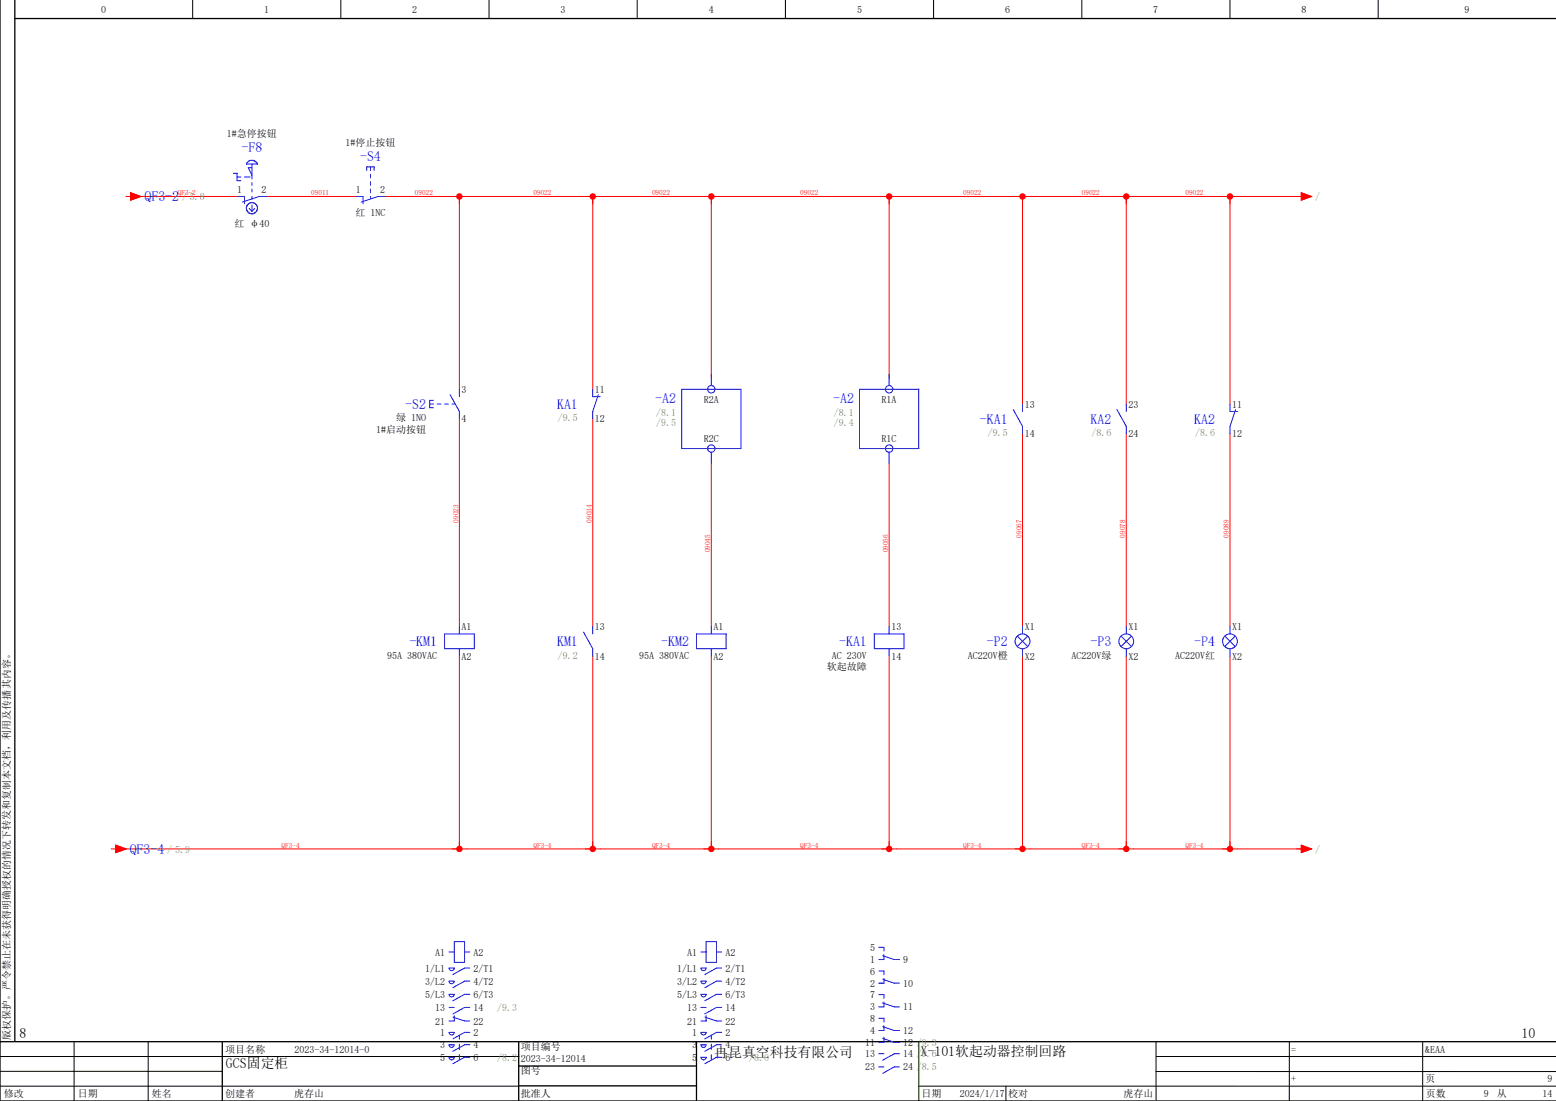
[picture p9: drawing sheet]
<svg xmlns="http://www.w3.org/2000/svg" width="420mm" height="297mm" viewBox="0 0 420 297" stroke-linecap="round" stroke-linejoin="round" font-family="sans-serif">
<g fill="none" stroke="#000" stroke-width=".27">
<path d="M52 0v5M92 0v5M132 0v5M172 0v5M212 0v5M252 0v5M292 0v5M332 0v5M372 0v5M0 293h140M0 285h140M0 289h60"/>
<path d="M20 281v16M40 281v16M248 281.1v15.9M248.1 293h171.9M271.5 293v4M312 281.2l.1 15.5M312 289l107.9 .1M348 281v15.9M384 281.2v15.6M420 285h-108"/>
</g>
<path d="M4 0v281M0 0v297h420M4 5h416M0 281h420M60 281v16M140 287.6h48M140 281v15.8M140.1 292.9h47.9M188 281v16" fill="none" stroke="#000" stroke-width=".35"/>
<g fill="none" stroke="#f00" stroke-width=".27">
<path d="M36 53h28M72 53h24M104 53h20v52M126 53h34v52M162 53h30v49M194 53h46v49M242 53h34v56M278 53h26v56M306 53h26v56M334 53h18M124 113v56M160 113v56"/>
<path d="M276 117v52M304 117v52M332 117v52M192 125v44M240 125v44M124 177v52h-92M160 177v52M192 177v52h-66M240 177v52h-46M276 177v52h-34M304 177v52h-26M332 177v52h-26"/>
<path d="M334 229h18"/>
</g>
<circle cx="160" cy="229" r=".88" fill="#f00"/>
<path d="M122 53h4M124 53v2" fill="none" stroke="#f00" stroke-width=".27"/>
<circle cx="124" cy="53" r=".88" fill="#f00"/>
<path d="M190 229h4M192 227v2" fill="none" stroke="#f00" stroke-width=".27"/>
<circle cx="192" cy="229" r=".87" fill="#f00"/>
<path d="M238 53h4M240 53v2" fill="none" stroke="#f00" stroke-width=".27"/>
<circle cx="240" cy="53" r=".88" fill="#f00"/>
<path d="M122 229h4M124 227v2" fill="none" stroke="#f00" stroke-width=".27"/>
<circle cx="124" cy="229" r=".87" fill="#f00"/>
<path d="M158 53h4M160 53v2" fill="none" stroke="#f00" stroke-width=".27"/>
<circle cx="160" cy="53" r=".88" fill="#f00"/>
<path d="M190 53h4M192 53v2" fill="none" stroke="#f00" stroke-width=".27"/>
<circle cx="192" cy="53" r=".88" fill="#f00"/>
<path d="M238 229h4M240 227v2" fill="none" stroke="#f00" stroke-width=".27"/>
<circle cx="240" cy="229" r=".87" fill="#f00"/>
<path d="M274 53h4M276 53v2" fill="none" stroke="#f00" stroke-width=".27"/>
<circle cx="276" cy="53" r=".88" fill="#f00"/>
<path d="M274 229h4M276 227v2" fill="none" stroke="#f00" stroke-width=".27"/>
<circle cx="276" cy="229" r=".88" fill="#f00"/>
<path d="M302 53h4M304 53v2" fill="none" stroke="#f00" stroke-width=".27"/>
<circle cx="304" cy="53" r=".88" fill="#f00"/>
<path d="M302 229h4M304 227v2" fill="none" stroke="#f00" stroke-width=".27"/>
<circle cx="304" cy="229" r=".88" fill="#f00"/>
<path d="M330 53h4M332 53v2" fill="none" stroke="#f00" stroke-width=".27"/>
<circle cx="332" cy="53" r=".88" fill="#f00"/>
<path d="M330 229h4M332 227v2" fill="none" stroke="#f00" stroke-width=".27"/>
<circle cx="332" cy="229" r=".88" fill="#f00"/>
<g fill="none" stroke="#00f" stroke-width=".27">
<path d="M63 46.8h1v2h1M64 53h2v2M64 47.8h1M66 47.8h1.5M66.9 43.7a1.62 1.62 0 0 1 2.6 .5h-3zM67.3 56.3l.7 .7M68 45.3h-1l1 2M68 44.3v4M68 49.3v.7M68 51v.8M68 53v.7M68 55.3v1.7"/>
<path d="M68.8 56.3l-.8 .7M72 53h-2l-4.5 1.5M96 53h2v2M99 46v-1h2v1M100 45v1M100 47v1M100 49v1M100 51v1M100 53v.7M104 53h-2l-4.5 1.5M116 109h1M117 108h-1v2h1"/>
<path d="M118 109h1M120 109h1M121.5 106.5l2.5 4.5v2M122 109h.9M124 105v2M160 105v2h2M161.5 106.5l-1.5 4.5v2M184 105h16v16h-16zM192 101v3M232 105h16v16h-16zM240 101v3M273.5 110.5l2.5 4.5v2"/>
<path d="M276 109v2M301.5 110.5l2.5 4.5v2M304 109v2M332 109v2h2M333.5 110.5l-1.5 4.5v2M192 122v3M240 122v3M120 171h8v4h-8zM124 169v2M124 175v2M157.5 170.5l2.5 4.5v2M160 169v2"/>
<path d="M188 171h8v4h-8zM192 169v2M192 175v2M236 171h8v4h-8zM240 169v2M240 175v2M274.6 171.6l2.8 2.8M276 169v2M276 175v2M277.4 171.6l-2.8 2.8M302.6 171.6l2.8 2.8M304 169v2"/>
<path d="M304 175v2M305.4 171.6l-2.8 2.8M330.6 171.6l2.8 2.8M332 169v2M332 175v2M333.4 171.6l-2.8 2.8M121.2 256.8h1.4M122.6 254h2.8v5.6h-2.8zM125.4 256.8h1.4M189.2 256.8h1.4M190.6 254h2.8v5.6h-2.8zM193.4 256.8h1.4"/>
<path d="M237.2 255.5h1.4v1M238.3 257.8l3.1 1h1.4M238.6 257.5v1.3h-1.4M121.2 278.5h1.4a.7 .7 0 0 1-.7 .7 .7 .7 0 0 1-.7-.7zM121.2 261.1h1.4a.7 .7 0 0 1-.7 .7 .7 .7 0 0 1-.7-.7zM121.2 264.7h1.4a.7 .7 0 0 1-.7 .7 .7 .7 0 0 1-.7-.7zM121.2 268.2h1.4a.7 .7 0 0 1-.7 .7 .7 .7 0 0 1-.7-.7zM121.2 271.8h1.4M122.3 274.4l3.1 1h1.4M122.6 274v1.4h-1.4M124 279.3v1M126.8 278.5h-1.4l-3.2 1.7"/>
<path d="M126.8 261.1h-1.4l-3.1 1.8M126.8 264.7h-1.4l-3.1 1.7M126.8 268.2h-1.4l-3.1 1.8M126.8 271.8h-1.4l-3.1 1.7M189.2 278.5h1.4a.7 .7 0 0 1-.7 .7 .7 .7 0 0 1-.7-.7zM189.2 261.1h1.4a.7 .7 0 0 1-.7 .7 .7 .7 0 0 1-.7-.7zM189.2 264.7h1.4a.7 .7 0 0 1-.7 .7 .7 .7 0 0 1-.7-.7zM189.2 268.2h1.4a.7 .7 0 0 1-.7 .7 .7 .7 0 0 1-.7-.7zM189.2 271.8h1.4M190.3 274.4l3.1 1h1.4M190.6 274v1.4h-1.4M192 279.3v1"/>
<path d="M194.8 278.5h-1.4l-3.2 1.7M194.8 261.1h-1.4l-3.1 1.8M194.8 264.7h-1.4l-3.1 1.7M194.8 268.2h-1.4l-3.1 1.8M194.8 271.8h-1.4l-3.1 1.7M237.2 261.9h1.4v1M237.2 268.3h1.4v1M237.2 274.7h1.4v1M238.3 264.2l3.1 1h1.4M238.3 270.6l3.1 1h1.4M238.3 276.9l3.1 1.1h1.4M238.6 263.9v1.3h-1.4"/>
<path d="M238.6 270.3v1.3h-1.4M238.6 276.7v1.3h-1.4M238.6 279.8v1.4h-1.4M121.2 281.8h1.4a.7 .7 0 0 1-.7 .7 .7 .7 0 0 1-.7-.7zM121.2 285.2h1.4a.7 .7 0 0 1-.7 .7 .7 .7 0 0 1-.7-.7zM124 281.7v1.4M124 284.5v1.4M126.8 281.8h-1.4l-3.2 1.8M126.8 285.2h-1.4l-3.1 1.7M189.2 281.8h1.4a.7 .7 0 0 1-.7 .7 .7 .7 0 0 1-.7-.7zM189.2 285.2h1.4a.7 .7 0 0 1-.7 .7 .7 .7 0 0 1-.7-.7zM192 281.7v1.4"/>
<path d="M192 284.5v1.4M194.8 281.8h-1.4l-3.2 1.8M194.8 285.2h-1.4l-3.1 1.7M237.2 284.3h1.4M237.2 287.8h1.4M238.3 280.1l3.1 1.1h1.4M242.8 284.3h-1.4l-3.1 1.7M242.8 287.8h-1.4l-3.1 1.7"/>
<circle cx="68" cy="56.2" r="1.5"/>
<circle cx="192" cy="105" r="1"/>
<circle cx="240" cy="105" r="1"/>
<circle cx="192" cy="121" r="1"/>
<circle cx="240" cy="121" r="1"/>
<circle cx="276" cy="173" r="2"/>
<circle cx="304" cy="173" r="2"/>
<circle cx="332" cy="173" r="2"/>
</g>
<g fill="#f00" stroke="#f00" stroke-width=".27">
<path d="M35.3 52l2.7 1-2.7 1z"/>
<path d="M31.3 228l2.7 1-2.7 1z"/>
<path d="M351.2 52l2.8 1-2.8 1z"/>
<path d="M351.2 228l2.8 1-2.8 1z"/>
</g>
<path d="M34 53h1.3M35.3 52l2.7 1-2.7 1zM350 53h1.2M351.2 52l2.8 1-2.8 1zM30 229h1.3M31.3 228l2.7 1-2.7 1zM350 229h1.2M351.2 228l2.8 1-2.8 1z" fill="none" stroke="#f00" stroke-width=".27"/>
<g font-size="3.7" fill="#00f">
<text x="65.2" y="41">-F8</text>
<text x="97.2" y="43.5">-S4</text>
<text x="39" y="54.3">QF3-2</text>
<text x="109.4" y="110.3">-S2</text>
<text x="150.4" y="110.3">KA1</text>
<text x="176.9" y="108.7">-A2</text>
<text x="224.9" y="108.7">-A2</text>
<text x="264.5" y="114.3">-KA1</text>
<text x="294.4" y="114.3">KA2</text>
<text x="322.4" y="114.3">KA2</text>
<text x="110.5" y="174.3">-KM1</text>
<text x="150.4" y="174.3">KM1</text>
<text x="178.5" y="174.3">-KM2</text>
<text x="226.5" y="174.3">-KA1</text>
<text x="266.4" y="174.3">-P2</text>
<text x="294.4" y="174.3">-P3</text>
<text x="322.4" y="174.3">-P4</text>
<text x="35" y="230.3">QF3-4</text>
</g>
<g font-size="3.7">
<text x="5.3" y="280">8</text>
<text x="410.7" y="280">10</text>
<text x="192.8" y="285">冉昆真空科技有限公司</text>
<text x="248.5" y="284.9">X-101软起动器控制回路</text>
<text x="61" y="288.2">GCS固定柜</text>
</g>
<g font-size="2.7">
<text x="27.3" y="3.6">0</text>
<text x="71.3" y="3.6">1</text>
<text x="111.3" y="3.6">2</text>
<text x="151.3" y="3.6">3</text>
<text x="191.3" y="3.6">4</text>
<text x="231.3" y="3.6">5</text>
<text x="271.3" y="3.5">6</text>
<text x="311.3" y="3.5">7</text>
<text x="351.3" y="3.5">8</text>
<text x="395.3" y="3.5">9</text>
<text x="61.2" y="36.8">1#急停按钮</text>
<text x="93.3" y="39.3">1#停止按钮</text>
<text x="64" y="52">1</text>
<text x="70.6" y="52">2</text>
<text x="96.1" y="52">1</text>
<text x="102.6" y="52">2</text>
<text x="95.9" y="58.3">红 1NC</text>
<text x="63.3" y="61.3">红 φ40</text>
<text x="124.6" y="106">3</text>
<text x="160.6" y="106">11</text>
<text x="106.9" y="113.7">绿 1NO</text>
<text x="124.6" y="113.9">4</text>
<text x="160.6" y="113.9">12</text>
<text x="190" y="108.8">R2A</text>
<text x="238" y="108.8">R1A</text>
<text x="276.6" y="110">13</text>
<text x="304.6" y="110">23</text>
<text x="332.6" y="110">11</text>
<text x="101.5" y="116.7">1#启动按钮</text>
<text x="190" y="119.1">R2C</text>
<text x="238" y="119.1">R1C</text>
<text x="276.6" y="117.9">14</text>
<text x="304.6" y="117.9">24</text>
<text x="332.6" y="117.9">12</text>
<text x="124.6" y="170">A1</text>
<text x="160.6" y="170">13</text>
<text x="192.6" y="170">A1</text>
<text x="240.6" y="170">13</text>
<text x="276.6" y="170">X1</text>
<text x="304.6" y="170">X1</text>
<text x="332.6" y="170">X1</text>
<text x="104.5" y="177.6">95A 380VAC</text>
<text x="124.6" y="177.9">A2</text>
<text x="160.6" y="177.9">14</text>
<text x="172.5" y="177.6">95A 380VAC</text>
<text x="192.6" y="177.9">A2</text>
<text x="224.6" y="177.6">AC 230V</text>
<text x="240.6" y="177.9">14</text>
<text x="261.2" y="177.6">AC220V橙</text>
<text x="276.6" y="177.9">X2</text>
<text x="289.2" y="177.6">AC220V绿</text>
<text x="304.6" y="177.9">X2</text>
<text x="317.2" y="177.6">AC220V红</text>
<text x="332.6" y="177.9">X2</text>
<text x="223.2" y="180.7">软起故障</text>
<text x="117.5" y="257.8">A1</text>
<text x="127.8" y="257.8">A2</text>
<text x="185.5" y="257.8">A1</text>
<text x="195.8" y="257.8">A2</text>
<text x="234.9" y="256.5">5</text>
<text x="114.8" y="262.1">1/L1</text>
<text x="127.8" y="262.1">2/T1</text>
<text x="182.8" y="262.1">1/L1</text>
<text x="195.8" y="262.1">2/T1</text>
<text x="234.9" y="259.8">1</text>
<text x="234.9" y="262.9">6</text>
<text x="243.8" y="259.8">9</text>
<text x="114.8" y="265.7">3/L2</text>
<text x="114.8" y="269.2">5/L3</text>
<text x="127.8" y="265.7">4/T2</text>
<text x="127.8" y="269.2">6/T3</text>
<text x="182.8" y="265.7">3/L2</text>
<text x="182.8" y="269.2">5/L3</text>
<text x="195.8" y="265.7">4/T2</text>
<text x="195.8" y="269.2">6/T3</text>
<text x="234.9" y="266.2">2</text>
<text x="234.9" y="269.3">7</text>
<text x="243.8" y="266.2">10</text>
<text x="117.5" y="272.7">13</text>
<text x="127.8" y="272.7">14</text>
<text x="185.5" y="272.7">13</text>
<text x="195.8" y="272.7">14</text>
<text x="234.9" y="272.6">3</text>
<text x="234.9" y="275.7">8</text>
<text x="243.8" y="272.6">11</text>
<text x="2.8" y="280.5" transform="rotate(-90 2.8 280.5)">版权保护。严令禁止在未获得明确授权的情况下转发和复制本文档，利用及传播其内容。</text>
<text x="117.5" y="276.4">21</text>
<text x="118.9" y="279.5">1</text>
<text x="127.8" y="279.5">2</text>
<text x="127.8" y="276.4">22</text>
<text x="185.5" y="276.4">21</text>
<text x="186.9" y="279.5">1</text>
<text x="195.8" y="279.5">2</text>
<text x="195.8" y="276.4">22</text>
<text x="234.9" y="279">4</text>
<text x="243.8" y="279">12</text>
<text x="60.8" y="284">项目名称</text>
<text x="79.5" y="284">2023-34-12014-0</text>
<text x="118.9" y="282.8">3</text>
<text x="118.9" y="286.2">5</text>
<text x="127.8" y="282.8">4</text>
<text x="127.8" y="286.2">6</text>
<text x="140.6" y="286.5">2023-34-12014</text>
<text x="140.6" y="283.4">项目编号</text>
<text x="186.9" y="282.8">3</text>
<text x="186.9" y="286.2">5</text>
<text x="195.8" y="282.8">4</text>
<text x="195.8" y="286.2">6</text>
<text x="233.5" y="282.1">11</text>
<text x="233.5" y="285.2">13</text>
<text x="243.8" y="282.1">12 /9.3</text>
<text x="243.8" y="285.2">14 /9.6</text>
<text x="348.5" y="284">=</text>
<text x="384.7" y="284">&amp;EAA</text>
<text x="140.6" y="289.7">图号</text>
<text x="233.5" y="288.8">23</text>
<text x="243.8" y="288.8">24 /8.5</text>
<text x="348.5" y="291.8">+</text>
<text x="384.8" y="291.8">页</text>
<text x="417.7" y="291.8">9</text>
<text x="1" y="296">修改</text>
<text x="21" y="296">日期</text>
<text x="41" y="296">姓名</text>
<text x="60.8" y="296">创建者</text>
<text x="79.4" y="296">虎存山</text>
<text x="140.6" y="295.8">批准人</text>
<text x="248.7" y="295.8">日期</text>
<text x="259" y="295.8">2024/1/17</text>
<text x="272.1" y="295.8">校对</text>
<text x="303.3" y="295.8">虎存山</text>
<text x="384.8" y="295.8">页数</text>
<text x="400.5" y="295.8">9</text>
<text x="404" y="295.8">从</text>
<text x="416.3" y="295.8">14</text>
</g>
<g font-size="2.7" fill="#7ca552">
<text x="49.2" y="54">/ 5.8</text>
<text x="355" y="54">/</text>
<text x="150.6" y="113.6">/9.5</text>
<text x="177.1" y="112.1">/8.1</text>
<text x="225.1" y="112.1">/8.1</text>
<text x="177.1" y="114.8">/9.5</text>
<text x="225.1" y="114.8">/9.4</text>
<text x="266.6" y="117.6">/9.5</text>
<text x="294.6" y="117.6">/8.6</text>
<text x="322.6" y="117.6">/8.6</text>
<text x="150.6" y="177.6">/9.2</text>
<text x="45.1" y="230">/ 5.9</text>
<text x="355" y="230">/</text>
<text x="134.2" y="272.7">/9.3</text>
<text x="134.2" y="286.2">/8.2</text>
<text x="202.2" y="286.2">/8.0</text>
</g>
<g font-size="2" fill="#f00">
<text x="48" y="52.7">QF3-2</text>
<text x="84" y="52.7">09011</text>
<text x="112" y="52.7">09022</text>
<text x="144" y="52.7">09022</text>
<text x="176" y="52.7">09022</text>
<text x="216" y="52.7">09022</text>
<text x="260" y="52.7">09022</text>
<text x="292" y="52.7">09022</text>
<text x="320" y="52.7">09022</text>
<text x="123.7" y="141" transform="rotate(-90 123.7 141)">09023</text>
<text x="159.7" y="141" transform="rotate(-90 159.7 141)">09034</text>
<text x="191.7" y="149" transform="rotate(-90 191.7 149)">09045</text>
<text x="239.7" y="149" transform="rotate(-90 239.7 149)">09056</text>
<text x="275.7" y="145" transform="rotate(-90 275.7 145)">09067</text>
<text x="303.7" y="145" transform="rotate(-90 303.7 145)">09078</text>
<text x="331.7" y="145" transform="rotate(-90 331.7 145)">09089</text>
<text x="76" y="228.7">QF3-4</text>
<text x="144" y="228.7">QF3-4</text>
<text x="176" y="228.7">QF3-4</text>
<text x="216" y="228.7">QF3-4</text>
<text x="260" y="228.7">QF3-4</text>
<text x="292" y="228.7">QF3-4</text>
<text x="320" y="228.7">QF3-4</text>
</g>
</svg>
